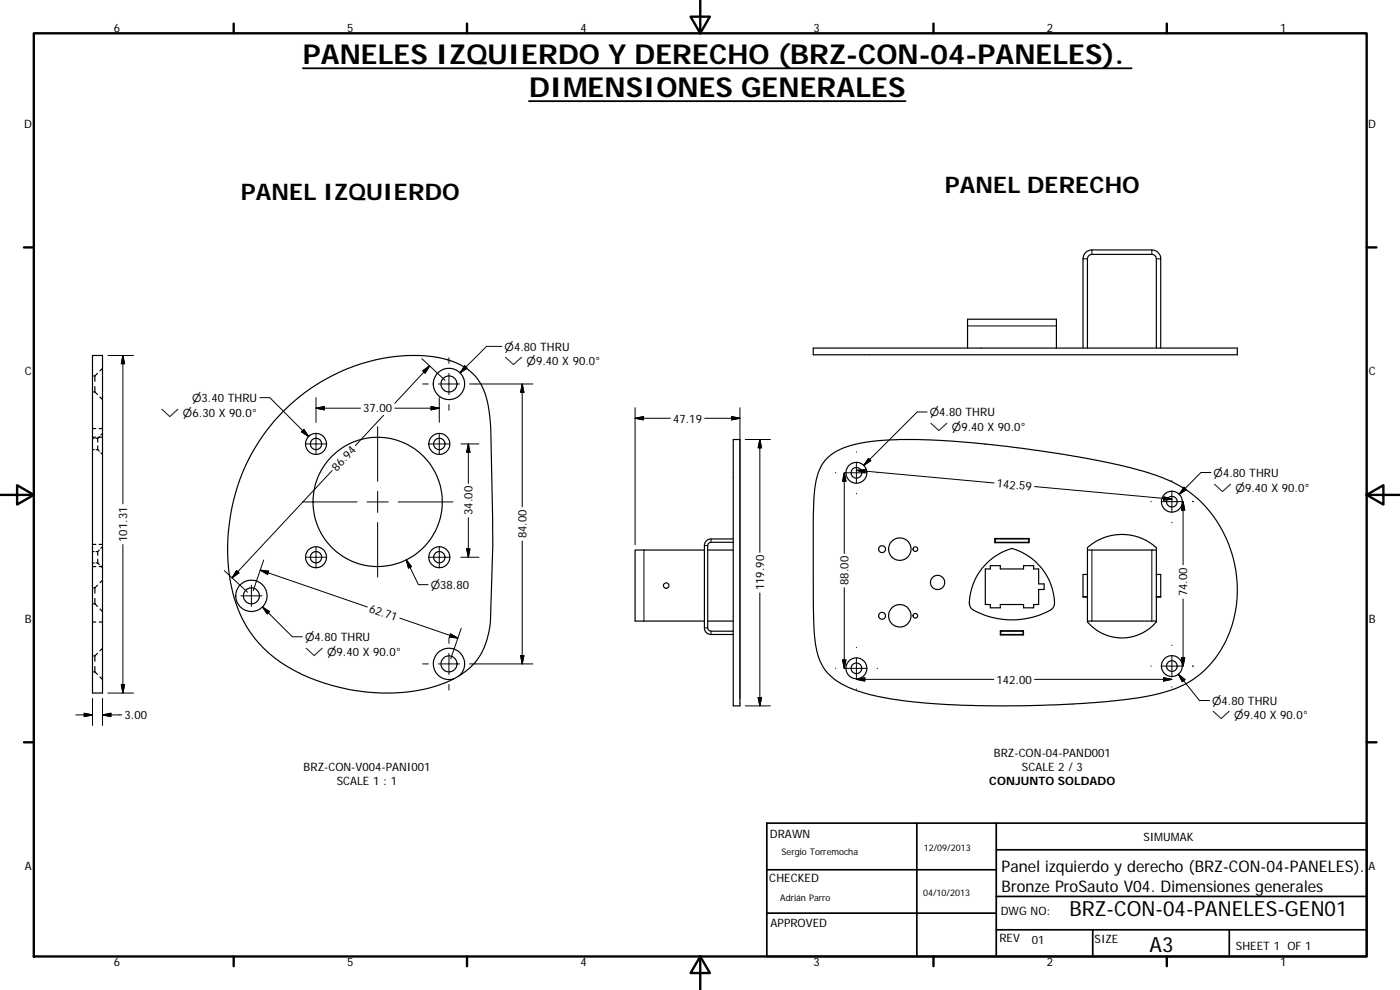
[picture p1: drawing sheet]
<svg xmlns="http://www.w3.org/2000/svg" width="420mm" height="297mm" viewBox="0 0 420 297" stroke-linecap="round" stroke-linejoin="round" font-family="sans-serif">
<g fill="none" stroke="#000" stroke-width=".36">
<path d="M27.8 112.8h.2M27.8 117.6h.2M27.8 106.7h3v101.2h-3zM28.2 112.8h.3M28.2 117.6h.3M28.5 112.8v1.6M28.5 116v1.6M28.5 117.6l.7 .8M29.2 112l-.7 .8M30 119.1l.8 .8M30.8 110.5l-.8 .8M244.1 104.4h127.2v2h-127.2z"/>
<path d="M290.4 104.4v-8.6h26.6v8.6M325 104.4v-26.7a2.69 2.69 0 0 1 2.7-2.7h18a2.62 2.62 0 0 1 2.6 2.7v26.7M347 104.4v-26.7a1.37 1.37 0 0 0-1.3-1.4h-18a1.34 1.34 0 0 0-1.3 1.4v26.7M27.8 131.5h.5M27.8 134.9h.5M27.8 128.6h1M27.8 131.2h1M28.8 131.5h.5M28.8 134.9h.5M29.3 131.5v1.1M29.3 133.8v1.1M29.3 134.9l.5 .5"/>
<path d="M29.8 128.6h1M29.8 131.2h1M29.8 131l-.5 .5M30.3 135.9l.5 .4M30.8 130l-.5 .5M220.1 131.9h2v79.9h-2zM248 137.7a22 22 0 0 1 13.3-5.2l8.8-.6h6l10.3 .5 11.2 1 13.9 1.8 12.3 1.9 11.9 2.4 8.2 2.1a35.2 35.2 0 0 1 20.4 13.5 35.9 35.9 0 0 1-.8 43.9 29.1 29.1 0 0 1-17.7 9.6l-8.5 1.4-11.6 1-13.2 .6-12.9 .2-11.5-.2-10.4-.7-10.4-1.2-6.2-1.3a25.8 25.8 0 0 1-12.7-6.5 20.7 20.7 0 0 1-4.1-12.5l-.2-6.9v-22.3a72 72 0 0 1 .9-16.3l.2-.8a12.1 12.1 0 0 1 2.8-5.4zM27.8 165.5h.5M27.8 168.9h.5M27.8 176.4h.2M27.8 163.3h1M27.8 170h1"/>
<path d="M28.2 176.4h.3M28.5 176.4v1.6M28.5 179.6v1.6M28.8 165.5h.5M28.8 168.9h.5M29.2 175.6l-.7 .8M29.3 165.5v1.1M29.3 167.8v1.1M29.3 168.9l.5 .5M29.8 163.3h1M29.8 170h1M29.8 165l-.5 .5"/>
<path d="M30.3 169.9l.5 .4M30.8 164l-.5 .5M30.8 174.1l-.8 .7M211.4 165h-20.8v21.4h20.8M212.4 165h7.7M220.1 161.7h-6.7a1.97 1.97 0 0 0-2 2v24.7a1.96 1.96 0 0 0 2 2h6.7M220.1 162.7h-6.7l-.9 .6-.1 25.1 .2 .6 .6 .4h6.9M295.7 170.7h1.5v-1h3v1h7v-1h3v1h1.5v4.5h1.7v1.7h-1.7v4.5h-1.5v1h-3v-1h-7v1h-3v-1h-1.5zM296.7 168.4a18 18 0 0 1 7-3.9 17.4 17.4 0 0 1 12.7 17.2l-.3 .6a17.9 17.9 0 0 1-8.8 3.4 23.3 23.3 0 0 1-15.8-3.1l-.4-.6a13.8 13.8 0 0 1 1.9-8.8l1.6-2.6zM298.6 162.7h.1M298.6 161.7h10.2M298.6 161.6h10.2v1.2h-10.2z"/>
<path d="M298.7 161.7v1h10M308.7 162.7h.1M308.7 161.7v1M325 179h1.4M326.4 165h20.6M326.4 172.4h-1.4v6.8h1.4M326.4 164.3a15.5 15.5 0 0 1 20.6 0v22.3a13.5 13.5 0 0 1-20.6 0zM347 179h1.3M347 172.4h1.3v6.8h-1.3M27.8 181.2h.2M27.8 196.8h.2M27.8 186.6h1"/>
<path d="M28.2 181.2h.3M28.2 196.8h.3M28.5 196.8v1.6M28.5 200v1.6M28.5 181.2l.7 .7M29.2 196l-.7 .8M29.8 186.6h1M30 182.7l.8 .8M30.8 194.5l-.8 .8M212.4 186.4h7.7M300.2 190.4h7M300.2 189.4h7"/>
<path d="M300.2 189.3h7v1.2h-7zM300.3 189.4v1M307 189.4v1M326.4 186.4h20.6M27.8 201.6h.2M28.2 201.6h.3M28.5 201.6l.7 .8M30 203.1l.8 .8M30.7 203.3l.1 .3M30.8 202.7l-.1 .3M137.8 202.7a18.3 18.3 0 0 0 9-13.3l.4-2.8a649.4 649.4 0 0 0 0-59.5 25.8 25.8 0 0 0-3.8-13.4 20.3 20.3 0 0 0-14.6-6.8l-3.2-.2h-4.8l-4.2 .5-4.7 1a57.5 57.5 0 0 0-43.5 59 40.1 40.1 0 0 0 8.1 24.3 44.6 44.6 0 0 0 23.6 14.3l6.9 1.5 7.1 .6 6.7-.1 7-1.1a37.2 37.2 0 0 0 8.4-3.1"/>
<circle cx="134.7" cy="115.2" r="4.7"/>
<circle cx="134.7" cy="115.2" r="2.4"/>
<circle cx="94.8" cy="133.2" r="1.69"/>
<circle cx="94.8" cy="133.2" r="3.2"/>
<circle cx="131.8" cy="133.2" r="1.7"/>
<circle cx="131.8" cy="133.2" r="3.2"/>
<circle cx="113.3" cy="150.6" r="19.4"/>
<circle cx="257" cy="141.9" r="3.1"/>
<circle cx="257" cy="141.9" r="1.6"/>
<circle cx="351.7" cy="150.5" r="1.6"/>
<circle cx="351.7" cy="150.5" r="3.1"/>
<circle cx="75.4" cy="178.8" r="4.7"/>
<circle cx="75.5" cy="178.8" r="2.4"/>
<circle cx="94.8" cy="167.2" r="3.1"/>
<circle cx="94.8" cy="167.2" r="1.69"/>
<circle cx="131.8" cy="167.2" r="3.2"/>
<circle cx="131.8" cy="167.2" r="1.7"/>
<circle cx="199.9" cy="175.7" r=".83"/>
<circle cx="264.7" cy="164.8" r="1.05"/>
<circle cx="270.1" cy="164.8" r="3.4"/>
<circle cx="274.7" cy="164.8" r=".7"/>
<circle cx="281.4" cy="174.8" r="2.14"/>
<circle cx="134.7" cy="199.2" r="2.4"/>
<circle cx="134.8" cy="199.2" r="4.7"/>
<circle cx="264.7" cy="184.8" r="1.04"/>
<circle cx="270.1" cy="184.8" r="3.4"/>
<circle cx="274.7" cy="184.8" r=".71"/>
<circle cx="351.7" cy="199.8" r="1.6"/>
<circle cx="351.7" cy="199.8" r="3.1"/>
<circle cx="257" cy="200.5" r="3.1"/>
<circle cx="257" cy="200.5" r="1.59"/>
</g>
<g fill="none" stroke="#000" stroke-width=".3">
<path d="M325 77.7h1.4M327.7 75v1.3M345.7 75v1.3M347 77.7h1.3M290.4 97.8h26.6M32.4 106.7h7.7M36.9 106.7v44.5M36.9 106.7l.5 2.4h-1zM78 119.3h3l11.6 11.7M94.8 119.3v7.4M126.6 107.6l7 6.5M126.9 111.3l2-1.5-1.3 2.2z"/>
<path d="M126.9 115.2h1.7M128.9 109.8l-10.4 11.2M131.6 115.2h6.3M131.8 119.3v7.4M134.7 107.3v1.7M134.7 112v6.4M139.5 109.7l.7 .8-2.1 1.4zM140.9 115.2h19M150.6 103.9h-4.6l-7.9 8M156.7 115.2v36.9M156.7 115.2l.5 2.5h-1zM91.2 128.8l1.4 2.2-2.1-1.4z"/>
<path d="M91.7 133.2h6.3M94.8 122.5l2.5-.5v1zM94.8 122.5h13.4M94.8 130v6.4M113.3 128v16.4M115.1 124.6l-8.4 9.1M118.5 122.5h13.3M128.7 133.2h6.3M129.4 122l2.4 .5-2.4 .5zM131.8 130v6.4M134.7 121.4v1.7M138.3 133.2h5.4"/>
<path d="M140.6 133.2v11.9M140.6 133.2l.4 2.5h-1zM190.6 125.5l2.5-.5v1zM190.6 125.5h10.6M190.6 122.3v41.1M211.5 125.5h10.6M219.6 125l2.5 .5-2.5 .5zM222.1 122.3v87.3M223.7 131.9h7.5M228 131.9v33.8M228 131.9l.5 2.5h-1zM257 135.6v.1"/>
<path d="M257 138.7v6.3M260.7 137.5l.7 .7-2.2 1.4zM278.2 123.6h-2.9l-16.1 16M90.8 150.6h16.4M99.7 141.2l-30.1 32.2M110.2 150.6h6.3M113.3 147.4v6.4M113.3 156.8v16.4M119.5 150.6h16.4M140.6 155.3v11.9M250.7 141.9h.1M253.4 141.9v24.2"/>
<path d="M253.4 141.9l.5 2.5h-1zM253.8 141.9h6.4M257 148v.2M257.1 141.1l2.5-.3-.1 1zM257.1 141.1l41.3 3.8M263.2 141.9h.1M310.5 146l41.3 3.8M345.4 150.5h.1M348.5 150.5h6.4M349.3 149.1l2.5 .7-2.6 .3zM351.7 144.2v.1M351.7 147.3v6.4"/>
<path d="M351.7 156.7v.1M355.1 150.5v19M355.1 150.5l.5 2.5h-1zM355.3 146.2l.7 .7-2.1 1.4zM357.9 150.5h.3M363.4 141.8h-3l-6.5 6.5M36.9 163.4v44.5M67.3 171.2l7 6.5M71 171.2l.7 .7-2.1 1.5zM72.3 178.8h6.3M75.4 175.6v6.3M78.1 171.1l2.5 .3-.3 .9z"/>
<path d="M78.1 171.1l32.1 11M79.1 168l-3.1 9.2M91.7 167.2h6.3M94.8 164v6.4M121.9 168l3.7 7.4h2.9M121.9 168l1.6 2-.9 .5zM128.7 167.2h6.3M131.8 164v6.4M138.3 167.2h5.4M140 164.7h1l-.4 2.5zM156.7 162.3v36.9M193.3 165v21.4"/>
<path d="M211.4 163.7h1M213.4 161.7v1M228 177.9v33.9M253.4 176.3v24.2M327.7 165v21.4M345.7 165v21.4M355.1 179.7v20.2M78.8 182.1l2.1 1.4-.7 .7zM78.8 182.1l8.9 9h3M120 185.5l17.4 6M126.9 199.2h1.7M131.6 199.2h6.3"/>
<path d="M134.7 191.3v1.7M134.7 196v6.4M135.2 190.2l2.2 1.3-2.5-.4zM138.4 188.5l-3.1 9.2M140.9 199.2h19M156.2 196.7h1l-.5 2.5zM211.4 188.4h1M213.4 189.4v1M252.9 198h1l-.5 2.5zM257 194.2v.2M257 197.4v6.3M345.4 199.9h.1"/>
<path d="M348.5 199.9h6.4M351.7 193.5v.2M351.7 196.7v6.3M354.6 197.4h1l-.5 2.5zM357.9 199.9h.3M22.8 214.5h5M25.3 214l2.5 .5-2.5 .5zM27.8 209.5v8.2M30.8 214.5l2.5-.5v1zM30.8 214.5h5.8M30.8 209.5v8.2M32.4 207.9h7.7"/>
<path d="M36.4 205.4h1l-.5 2.5zM134.7 205.4v1.7M223.7 211.8h7.5M227.5 209.3h1l-.5 2.5zM250.7 200.5h.1M253.8 200.5h6.4M257 206.7v.1M257 203.8l2.5-.5v1zM257 203.8h41.3M263.2 200.5h.1M310.5 203.8h41.2M349.2 203.3l2.5 .5-2.5 .5z"/>
<path d="M351.7 206v.2M353.6 202.3l6.4 7.9h3M353.6 202.3l2 1.6-.8 .7z"/>
</g>
<g fill="none" stroke="#000" stroke-width=".71">
<path d="M10.1 10h400.1v277h-400.1zM70.1 7.1v2.9M140.2 7.1v2.9M207.3 5h5.8l-2.9 5zM210.2 0v10M280.2 7.1v2.9M350.2 7.1v2.9M7.2 74.2h2.9M410.2 74.2h2.9M.2 148.5h9.9M5.1 145.6l5 2.9-5 2.9zM410.2 148.5l5-2.9v5.8z"/>
<path d="M410.2 148.5h9.9M7.2 222.7h2.9M410.2 222.7h2.9M70.1 287v2.9M140.2 287v2.9M210.2 287l2.9 5h-5.8zM210.2 287v10M280.2 287v2.9M350.2 287v2.9"/>
</g>
<path d="M230.1 247h180.1v40h-180.1zM275.2 247v40M299 255h111.2M299 247v40M230.1 274h68.9M230.1 261h68.9M299 279h111.2M299 269h111.2M327.9 279v8M368.9 279v8" fill="none" stroke="#000" stroke-width=".51"/>
<g fill="#000" stroke="#000" stroke-width=".3">
<path d="M36.9 106.7l.5 2.4h-1zM126.9 111.3l2-1.5-1.3 2.2zM139.5 109.7l.7 .8-2.1 1.4zM156.7 115.2l.5 2.5h-1zM91.2 128.8l1.4 2.2-2.1-1.4zM94.8 122.5l2.5-.5v1zM129.4 122l2.4 .5-2.4 .5zM140.6 133.2l.4 2.5h-1zM190.6 125.5l2.5-.5v1zM219.6 125l2.5 .5-2.5 .5zM228 131.9l.5 2.5h-1zM260.7 137.5l.7 .7-2.2 1.4z"/>
<path d="M253.4 141.9l.5 2.5h-1zM257.1 141.1l2.5-.3-.1 1zM349.3 149.1l2.5 .7-2.6 .3zM355.3 146.2l.7 .7-2.1 1.4zM355.1 150.5l.5 2.5h-1zM71 171.2l.7 .7-2.1 1.5zM78.1 171.1l2.5 .3-.3 .9zM121.9 168l1.6 2-.9 .5zM140 164.7h1l-.4 2.5zM78.8 182.1l2.1 1.4-.7 .7zM135.2 190.2l2.2 1.3-2.5-.4zM156.2 196.7h1l-.5 2.5z"/>
<path d="M252.9 198h1l-.5 2.5zM354.6 197.4h1l-.5 2.5zM25.3 214l2.5 .5-2.5 .5zM30.8 214.5l2.5-.5v1zM36.4 205.4h1l-.5 2.5zM227.5 209.3h1l-.5 2.5zM257 203.8l2.5-.5v1zM349.2 203.3l2.5 .5-2.5 .5zM353.6 202.3l2 1.6-.8 .7z"/>
</g>
<path d="M90.9 20.5h248.7M158.7 30.4h113.1" fill="none" stroke="#000" stroke-width=".53"/>
<g font-size="8.2">
<text x="90.9" y="19.2">PANELES IZQUIERDO Y DERECHO (BRZ-CON-04-PANELES).</text>
<text x="158.8" y="29">DIMENSIONES GENERALES</text>
</g>
<g font-size="6.9">
<text x="283.6" y="58">PANEL DERECHO</text>
<text x="72.3" y="60.1">PANEL IZQUIERDO</text>
</g>
<g font-size="6.3">
<text x="321" y="274.8">BRZ-CON-04-PANELES-GEN01</text>
<text x="345" y="285.6">A3</text>
</g>
<g font-size="4.8">
<text x="300.6" y="261.8">Panel izquierdo y derecho (BRZ-CON-04-PANELES).</text>
<text x="300.6" y="267.5">Bronze ProSauto V04. Dimensiones generales</text>
</g>
<g font-size="3.5">
<text x="34.2" y="9.6">6</text>
<text x="104.2" y="9.6">5</text>
<text x="174.2" y="9.6">4</text>
<text x="244.2" y="9.6">3</text>
<text x="314.2" y="9.6">2</text>
<text x="384.2" y="9.6">1</text>
<text x="7.3" y="38.4">D</text>
<text x="410.6" y="38.4">D</text>
<text x="7.4" y="112.6">C</text>
<text x="410.8" y="112.6">C</text>
<text x="109" y="123.8">37.00</text>
<text x="202" y="126.8">47.19</text>
<text x="101.1" y="141.5" transform="rotate(-47 101.1 141.5)">86.94</text>
<text x="299" y="146.2" transform="rotate(5 299 146.2)">142.59</text>
<text x="141.8" y="154.5" transform="rotate(-90 141.8 154.5)">34.00</text>
<text x="158" y="161.5" transform="rotate(-90 158 161.5)">84.00</text>
<text x="38.2" y="162.6" transform="rotate(-90 38.2 162.6)">101.31</text>
<text x="229.3" y="177.1" transform="rotate(-90 229.3 177.1)">119.90</text>
<text x="254.6" y="175.5" transform="rotate(-90 254.6 175.5)">88.00</text>
<text x="356.3" y="178.9" transform="rotate(-90 356.3 178.9)">74.00</text>
<text x="110.6" y="183.6" transform="rotate(19 110.6 183.6)">62.71</text>
<text x="7.4" y="186.9">B</text>
<text x="410.8" y="186.9">B</text>
<text x="299.1" y="205.1">142.00</text>
<text x="37.4" y="215.7">3.00</text>
<text x="298.3" y="227.2">BRZ-CON-04-PAND001</text>
<text x="91.1" y="231.3">BRZ-CON-V004-PANI001</text>
<text x="306.7" y="231.4">SCALE 2 / 3</text>
<text x="101.1" y="235.5">SCALE 1 : 1</text>
<text x="296.9" y="235.5">CONJUNTO SOLDADO</text>
<text x="231.1" y="251.4">DRAWN</text>
<text x="343.2" y="252.3">SIMUMAK</text>
<text x="7.4" y="261.1">A</text>
<text x="410.8" y="261.1">A</text>
<text x="230.9" y="264.6">CHECKED</text>
<text x="300.3" y="274.5">DWG NO:</text>
<text x="231.3" y="278.2">APPROVED</text>
<text x="299.9" y="282.6">REV</text>
<text x="309.7" y="283.3">01</text>
<text x="328.5" y="283">SIZE</text>
<text x="370.9" y="285.1">SHEET 1 OF 1</text>
<text x="34.2" y="289.9">6</text>
<text x="104.2" y="289.9">5</text>
<text x="174.2" y="289.9">4</text>
<text x="244.2" y="289.9">3</text>
<text x="314.2" y="289.9">2</text>
<text x="384.2" y="289.9">1</text>
</g>
<g font-size="3.3">
<text x="151.4" y="105.2">⌀4.80 THRU</text>
<text x="151.4" y="109.6">⌵ ⌀9.40 X 90.0°</text>
<text x="48.3" y="125.1">⌵ ⌀6.30 X 90.0°</text>
<text x="57.6" y="120.6">⌀3.40 THRU</text>
<text x="279" y="124.9">⌀4.80 THRU</text>
<text x="279" y="129.3">⌵ ⌀9.40 X 90.0°</text>
<text x="364.2" y="143.1">⌀4.80 THRU</text>
<text x="364.2" y="147.5">⌵ ⌀9.40 X 90.0°</text>
<text x="129.3" y="176.7">⌀38.80</text>
<text x="91.5" y="192.3">⌀4.80 THRU</text>
<text x="91.5" y="196.8">⌵ ⌀9.40 X 90.0°</text>
<text x="363.8" y="211.4">⌀4.80 THRU</text>
<text x="363.8" y="215.9">⌵ ⌀9.40 X 90.0°</text>
</g>
<g font-size="2.7">
<text x="234.5" y="256.6">Sergio Torremocha</text>
<text x="277.3" y="255.2">12/09/2013</text>
<text x="277" y="268.7">04/10/2013</text>
<text x="234.2" y="270.2">Adrián Parro</text>
</g>
</svg>
